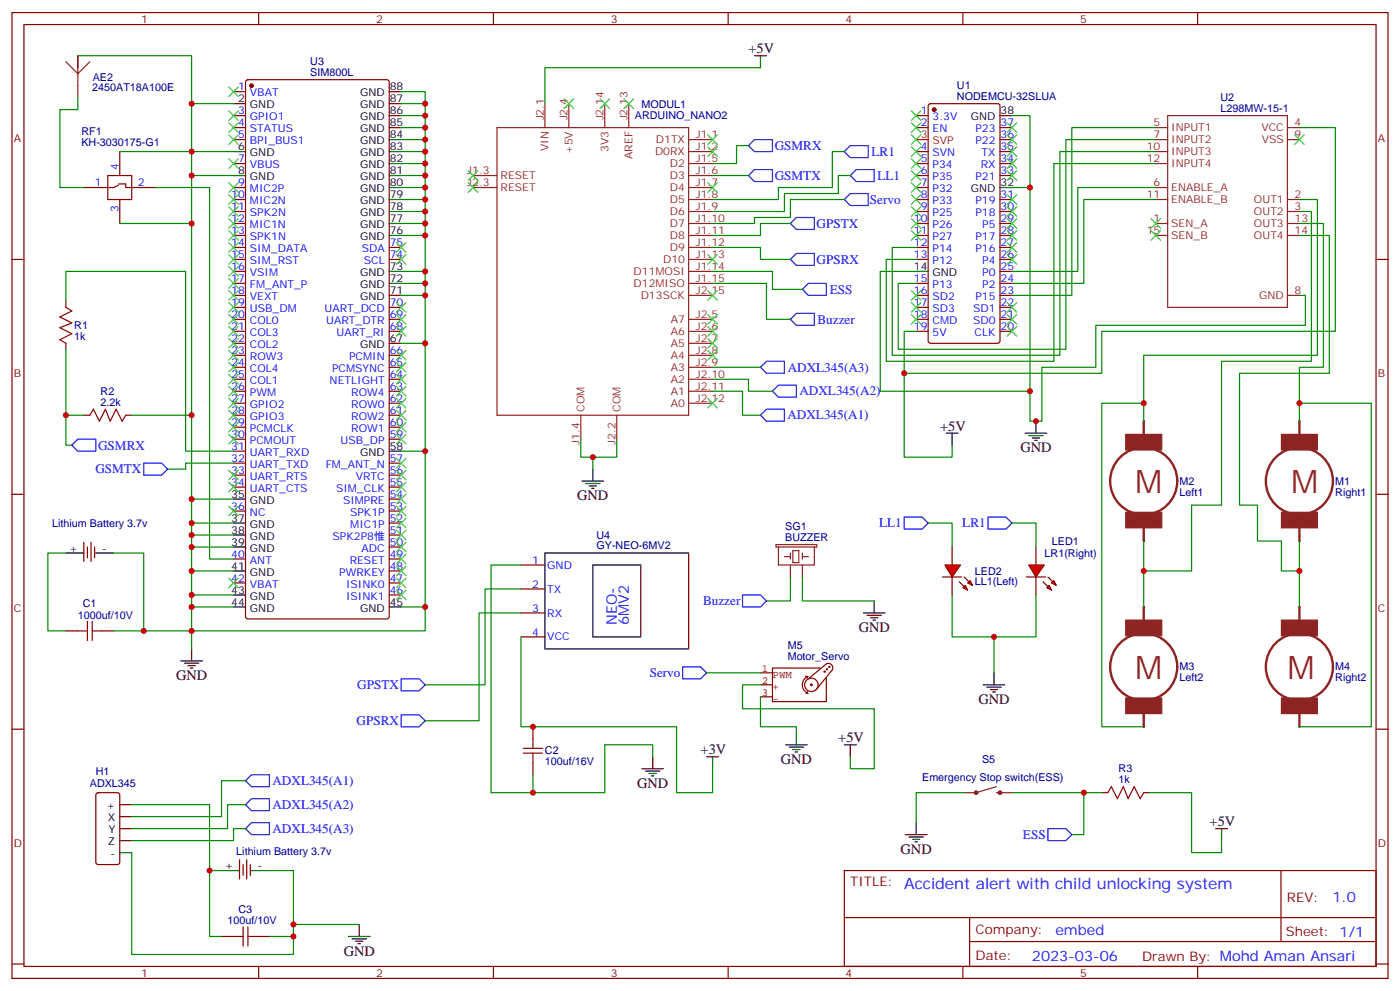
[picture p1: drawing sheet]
<svg xmlns="http://www.w3.org/2000/svg" width="412mm" height="292mm" viewBox="0 0 412 292" stroke-linecap="round" stroke-linejoin="round" font-family="sans-serif">
<g fill="none" stroke="#870000" stroke-width=".35">
<path d="M3.5 3.7h405.4v284.3h-405.4zM7.1 7.2h398.2v277.3h-398.2zM76.2 3.7v3.5M145.3 3.7v3.5M214.5 3.7v3.5M283.6 3.7v3.5M352.8 3.7v3.5M269.9 34h3.5M269.9 37.6h3.5M273.6 30.7l.5-.2h19.8l.6 .4 .1 69.5-.5 .6-20 .1-.6-.5-.1-69.4zM294.6 37.6h3.5M269.9 44.6h3.5"/>
<path d="M269.9 48.2h3.5M269.9 51.7h3.5M269.9 55.2h3.5M269.9 58.7h3.5M294.6 44.6h3.5M294.6 48.2h3.5M294.6 51.7h3.5M294.6 58.7h3.5M294.6 41.1h3.5M3.5 76.4h3.6M269.9 76.4h3.5M269.9 62.3h3.5"/>
<path d="M269.9 65.8h3.5M269.9 69.3h3.5M269.9 72.8h3.5M294.6 76.4h3.5M294.6 62.3h3.5M294.6 65.8h3.5M294.6 69.3h3.5M294.6 72.8h3.5M294.6 79.9h3.5M405.3 76.4h3.6M269.9 83.4h3.5M269.9 87h3.5"/>
<path d="M269.9 90.5h3.5M269.9 94h3.5M269.9 97.5h3.5M294.6 83.4h3.5M294.6 87h3.5M294.6 90.5h3.5M294.6 94h3.5M294.6 97.5h3.5M3.5 145.5h3.6M405.3 145.5h3.6M3.5 214.7h3.6M405.3 214.7h3.6"/>
<path d="M248.7 256.3h156.6v28.2h-156.6zM377.3 256.3v20.9M248.7 270.1h156.5M285.6 277.2h119.6M285.6 270.1v14.2M3.5 283.8h3.6M76.2 284.5v3.5M145.3 284.5v3.5M214.5 284.5v3.5M283.6 284.5v3.5M352.8 284.5v3.5M405.3 283.8h3.6"/>
</g>
<circle cx="275.2" cy="32.3" r=".53" fill="#870000" stroke="#870000" stroke-width=".35"/>
<path d="M269.9 41.1h3.5" fill="none" stroke="#f00" stroke-width=".35"/>
<path d="M294.6 34h3.5M294.6 55.2h3.5M269.9 79.9h3.5" fill="none" stroke="#000" stroke-width=".35"/>
<g fill="none" stroke="#8c2424" stroke-width=".35">
<path d="M340.4 37.6h3.6M344 34h35.2v56.5h-35.2zM379.2 37.6h3.6M340.4 48.2h3.6M340.4 58.7h3.6M340.4 44.6h3.6M340.4 41.1h3.6M340.4 55.2h3.6M379.2 58.7h3.6M379.2 41.1h3.6M340.4 69.3h3.6M340.4 65.8h3.6"/>
<path d="M379.2 69.3h3.6M379.2 65.8h3.6M379.2 62.3h3.6M379.2 87h3.6"/>
</g>
<circle cx="382.8" cy="141.6" r="9.9" fill="none" stroke="#8c2424" stroke-width=".71"/>
<g fill="#8c2424" stroke="#8c2424" stroke-width=".35">
<path d="M377.5 127.9h10.6v4.6h-10.6z"/>
<path d="M377.5 150.8h10.6v4.6h-10.6z"/>
</g>
<g fill="#8c2424">
<circle cx="382.8" cy="159.3" r=".18"/>
<circle cx="382.8" cy="124" r=".18"/>
</g>
<g fill="none" stroke="#8c2424" stroke-width=".71">
<path d="M382.8 124v7.1M382.8 152.2v7.1"/>
<circle cx="336.9" cy="141.6" r="9.9"/>
</g>
<g fill="#8c2424" stroke="#8c2424" stroke-width=".35">
<path d="M331.6 127.9h10.6v4.6h-10.6z"/>
<path d="M331.6 150.8h10.6v4.6h-10.6z"/>
</g>
<g fill="#8c2424">
<circle cx="336.9" cy="159.3" r=".18"/>
<circle cx="336.9" cy="124" r=".18"/>
</g>
<g fill="none" stroke="#8c2424" stroke-width=".71">
<path d="M336.9 124v7.1M336.9 152.2v7.1"/>
<circle cx="336.9" cy="196.3" r="9.9"/>
</g>
<g fill="#8c2424" stroke="#8c2424" stroke-width=".35">
<path d="M331.6 182.6h10.6v4.5h-10.6z"/>
<path d="M331.6 205.5h10.6v4.6h-10.6z"/>
</g>
<g fill="#8c2424">
<circle cx="336.9" cy="214" r=".18"/>
<circle cx="336.9" cy="178.7" r=".18"/>
</g>
<g fill="none" stroke="#8c2424" stroke-width=".71">
<path d="M336.9 178.7v7M336.9 206.9v7.1"/>
<circle cx="382.8" cy="196.3" r="9.9"/>
</g>
<g fill="#8c2424" stroke="#8c2424" stroke-width=".35">
<path d="M377.5 182.6h10.6v4.5h-10.6z"/>
<path d="M377.5 205.5h10.6v4.6h-10.6z"/>
</g>
<g fill="#8c2424">
<circle cx="382.8" cy="214" r=".18"/>
<circle cx="382.8" cy="178.7" r=".18"/>
</g>
<g fill="none" stroke="#8c2424" stroke-width=".71">
<path d="M382.8 178.7v7M382.8 206.9v7.1"/>
<circle cx="287.5" cy="233.4" r=".35"/>
<circle cx="294.6" cy="233.4" r=".35"/>
</g>
<g fill="none" stroke="#8c2424" stroke-width=".35">
<path d="M146.4 37.6h56.4v84.6h-56.4zM160.5 30.5v7.1M167.6 30.5v7.1M178.2 30.5v7.1M185.2 30.5v7.1M139.3 51.7h7.1M139.3 55.2h7.1M202.8 41.1h7.1M202.8 44.6h7.1M202.8 51.7h7.1M202.8 48.2h7.1M202.8 55.2h7.1"/>
<path d="M202.8 58.7h7.1M202.8 62.3h7.1M202.8 65.8h7.1M202.8 69.3h7.1M202.8 72.8h7.1M202.8 76.4h7.1M202.8 79.9h7.1M202.8 83.4h7.1M202.8 94h7.1M202.8 97.5h7.1M202.8 87h7.1M202.8 101.1h7.1"/>
<path d="M202.8 104.6h7.1M202.8 108.1h7.1M202.8 111.7h7.1M202.8 115.2h7.1M202.8 118.7h7.1M171.1 122.2v7.1M181.7 122.2v7.1M228.6 160.3h12v.7h-12zM229.3 161v5.3h10.6v-5.3M231.1 163.9h1.7M232.8 162.8v1.8M232.8 166.3v3.6"/>
<path d="M233.5 162.1h1.8v3.5h-1.8zM236.4 163.9h1.7M236.4 162.8v1.8M236.4 166.3v3.6M293.5 231.6l-6 1.8h-3.5M293.5 233.4h4.6"/>
</g>
<g fill="none" stroke="#870000" stroke-width=".35">
<path d="M68.8 27h3.5M68.8 34h3.5M68.8 37.6h3.5M72.6 23.7l.4-.2h40.9l.7 .4 .1 157.6-.5 .7h-41.2l-.6-.5-.1-157.5zM68.8 41.1h3.5M68.8 48.2h3.5M68.8 55.2h3.5M68.8 58.7h3.5M68.8 62.3h3.5M68.8 65.8h3.5M68.8 69.3h3.5M68.8 72.8h3.5"/>
<path d="M68.8 76.4h3.5M68.8 79.9h3.5M114.7 72.8h3.5M114.7 76.4h3.5M68.8 83.4h3.5M68.8 87h3.5M68.8 90.5h3.5M68.8 94h3.5M68.8 97.5h3.5M114.7 90.5h3.5M114.7 94h3.5M114.7 97.5h3.5"/>
<path d="M68.8 101.1h3.5M68.8 104.6h3.5M68.8 108.1h3.5M68.8 111.7h3.5M68.8 115.2h3.5M68.8 118.7h3.5M114.7 104.6h3.5M114.7 108.1h3.5M114.7 111.7h3.5M114.7 115.2h3.5M114.7 118.7h3.5M68.8 122.2h3.5"/>
<path d="M68.8 125.8h3.5M68.8 129.3h3.5M68.8 132.8h3.5M68.8 136.3h3.5M68.8 139.9h3.5M114.7 122.2h3.5M114.7 125.8h3.5M114.7 129.3h3.5M114.7 136.3h3.5M114.7 139.9h3.5M68.8 143.4h3.5M68.8 150.5h3.5"/>
<path d="M114.7 143.4h3.5M114.7 150.5h3.5M114.7 157.5h3.5M114.7 154h3.5M114.7 146.9h3.5M68.8 164.6h3.5M68.8 171.6h3.5M114.7 164.6h3.5M114.7 171.6h3.5M114.7 175.2h3.5M114.7 168.1h3.5M114.7 161h3.5"/>
<path d="M153.5 166.3h7M153.5 173.4h7M153.5 180.4h7M153.5 187.5h7"/>
</g>
<circle cx="74.1" cy="25.2" r=".53" fill="#870000" stroke="#870000" stroke-width=".35"/>
<g fill="none" stroke="#000" stroke-width=".35">
<path d="M68.8 30.5h3.5M114.7 30.5h3.5M114.7 37.6h3.5M114.7 34h3.5M114.7 27h3.5M68.8 44.6h3.5M68.8 51.7h3.5M114.7 44.6h3.5M114.7 51.7h3.5M114.7 58.7h3.5M114.7 55.2h3.5M114.7 48.2h3.5"/>
<path d="M114.7 41.1h3.5M114.7 79.9h3.5M114.7 69.3h3.5M114.7 65.8h3.5M114.7 62.3h3.5M114.7 87h3.5M114.7 83.4h3.5M114.7 101.1h3.5M114.7 132.8h3.5M68.8 146.9h3.5M68.8 154h3.5M68.8 157.5h3.5"/>
<path d="M68.8 161h3.5M68.8 168.1h3.5M68.8 175.2h3.5M68.8 178.7h3.5M114.7 178.7h3.5M160.5 162.8h42.3v28.2h-42.3zM174.6 166.3h14.1v21.2h-14.1z"/>
</g>
<g fill="none" stroke="#850000" stroke-width=".35">
<path d="M224 198.1h3.5M237.2 199.1h.7M237.9 199.1l-.1 .6M238 199.1a2.68 2.68 0 0 0-1.7 2.5 2.68 2.68 0 0 0 1.7 2.5M238.1 199.8l5.3-4.4a1.31 1.31 0 0 1 1.5 .3 1.31 1.31 0 0 1 .3 1.5l-4.8 5.8M241.7 196.7h-14.2v9.9h15.9v-7.1M243.1 197.7l-.2-.1-.2 .1 .3 .1M243.8 197l-.2-.2-.2 .2 .3 .1M244.5 196.3l-.2-.2-.2 .2 .3 .1M224 201.6h3.5M224 205.1h3.5M237.4 204.1h.5"/>
<path d="M237.8 203.6l.1 .5M239.3 201.6l-.3-.2-.2 .2 .4 .2M241 201.6a1.98 1.98 0 0 0-2.9-1.7 1.98 1.98 0 0 0-.2 3.4 1.98 1.98 0 0 0 3.1-1.5"/>
</g>
<g fill="#f00" stroke="#870000" stroke-width=".35">
<path d="M303 166.3h4.6l-2.4 3.6z"/>
<path d="M302.3 169.9h5.7z"/>
</g>
<g fill="#870000" stroke="#870000" stroke-width=".35">
<path d="M308.7 169.9l1.4 1.4z"/>
<path d="M307.3 171.3l1.4 1.4z"/>
</g>
<g fill="#f00" stroke="#870000" stroke-width=".35">
<path d="M309.7 171.6l.7-.7 .7 1.4z"/>
<path d="M308.3 173l.7-.7 .7 1.4z"/>
</g>
<path d="M305.2 161v5.3M305.2 169.9v5.3" fill="none" stroke="#870000" stroke-width=".35"/>
<g fill="#f00" stroke="#870000" stroke-width=".35">
<path d="M278.3 166.3h4.6l-2.4 3.6z"/>
<path d="M277.6 169.9h5.7z"/>
</g>
<g fill="#870000" stroke="#870000" stroke-width=".35">
<path d="M284 169.9l1.4 1.4z"/>
<path d="M282.6 171.3l1.4 1.4z"/>
</g>
<g fill="#f00" stroke="#870000" stroke-width=".35">
<path d="M285 171.6l.8-.7 .7 1.4z"/>
<path d="M284.3 172.3l.7 1.4-1.4-.7z"/>
</g>
<g fill="none" stroke="#870000" stroke-width=".35">
<path d="M22.9 16.4v5.3M31.7 51.7h7.1v7h-7.1zM34.9 54.2h2.1v1h8.9M34.9 54.5l-1.4 .7h-8.8M35.3 44.6v7.1M35.3 58.7v7.1M19.4 88.7v1.8M19.4 101.1v1.7M24.7 122.2h1.8M37 122.2h1.8M24.7 159.6v5.7M26.8 159.6v5.7"/>
<path d="M25.8 161v3.2M27.9 161v3.2M280.5 161v5.3M280.5 169.9v5.3M19.4 185.7h3.5M30 185.7h3.5M157 214v3.5M28.5 233.6l.4-.2h5.7l.6 .4 .1 20-.5 .7h-5.9l-.6-.4-.1-20zM157 224.5v3.6M324.6 233.4h1.7M336.9 233.4h1.8M70.6 253.1v5.7"/>
<path d="M71.6 254.5v3.2M72.7 253.1v5.7M73.7 254.5v3.2M65.3 275.7h3.5M75.8 275.7h3.6"/>
</g>
<g fill="none" stroke="#008700" stroke-width=".35">
<path d="M22.9 16.4h33.5v14.1M224 19.9h-63.5v10.6M22.9 28.8v3.5h-5.3v22.9h7.1M68.8 30.5h-12.4v14.1h-21.1M118.2 27h7v158.7h-68.8v5.3M118.2 30.5h7M118.2 34h7M118.2 37.6h7M298.1 34h5.3v21.2h-5.3M340.4 37.6h-24.7v49.4h-17.6M382.8 37.6h10.5v59.9h-68.7v12.4h-58.3M45.9 55.2h15.8v109.4h7.1"/>
<path d="M56.4 51.7h12.4M68.8 44.6h-12.4v134.1M118.2 51.7h7M118.2 41.1h7M118.2 44.6h7M118.2 48.2h7M118.2 55.2h7M118.2 58.7h7M209.9 51.7h10.6M220.5 42.9h-3.5v5.3h-7.1M248.7 58.7h-15.9v5.3h-10.6v1.8h-12.3M248.7 44.6h-3.5v10.6h-15.9v3.5h-19.4"/>
<path d="M250.5 51.7h-3.6v5.3h-15.8v5.3h-21.2M303.4 55.2v68.8h3.5v-15.9h15.9v-12.3h61.7v-8.8h-1.7M340.4 55.2h-22.9v24.7h-19.4M340.4 58.7h-21.1v24.7h-21.2M340.4 41.1h-26.4v61.7h-49.4v-19.4h5.3M340.4 44.6h-28.2v60h-49.4v-31.8h7.1M340.4 48.2h-30v58.2h-49.3v-30h8.8M382.8 58.7h5.3v45.9h-51.2v14.1M35.3 65.8h21.1M118.2 62.3h7M118.2 65.8h7M118.2 69.3h7"/>
<path d="M118.2 79.9h7M209.9 72.8h14.1v3.6h8.8M209.9 79.9h17.6v5.3h8.9M232.8 65.8h-8.8v3.5h-14.1M269.9 79.9h-10.6v35.3h44.1M382.8 62.3h3.5v44.1h-26.5v42.3h-8.8v19.4h-14.1M382.8 65.8h7v42.3h-7v10.6M382.8 69.3h8.8v40.6h-26.5v38.8h5.3v10.6h7.1v8.8h5.3M19.4 88.7v-8.8h35.3v52.9h14.1M118.2 83.4h7M118.2 87h7M209.9 83.4h15.9v10.6h7"/>
<path d="M269.9 97.5h-3.6v37.1h14.2v-3.5M19.4 102.8v19.4h5.3M118.2 101.1h7M209.9 115.2h8.8v7h5.3M209.9 111.7h10.6v3.5h7M209.9 108.1h14.1M19.4 122.2v8.9h1.8M38.8 122.2h17.6M68.8 136.3h-14.1v1.8h-5.3M118.2 132.8h7M171.1 129.3v5.3h10.6v-5.3M174.6 134.6v3.5"/>
<path d="M336.9 124v-5.3h-12.3v95.3h12.3M382.8 124v-5.3h21.1v95.3h-21.1M56.4 146.9h12.4M56.4 154h12.4M56.4 157.5h12.4M273.4 154h7.1v7M298.1 154h7.1v7M336.9 159.3v19.4M382.8 159.3v19.4M19.4 162.8h-5.3v22.9h5.3M33.5 162.8h8.8v22.9h-8.8M56.4 161h12.4"/>
<path d="M56.4 168.1h12.4M56.4 175.2h12.4M68.8 178.7h-12.4v7h-14.1M118.2 178.7h7M153.5 166.3h-8.9v67.1h12.4M153.5 173.4h-10.6v28.2h-17.7M232.8 169.9v7h-7M236.4 169.9v7h21.1M280.5 175.2v12.3h24.7v-12.3M153.5 187.5v26.5h45.8v19.4h10.6v-7.1M153.5 180.4h-12.4v31.8h-15.9M208.1 198.1h15.9"/>
<path d="M292.8 187.5v10.6M224 201.6h-5.3v7.1h38.8v17.6h-7v-3.5M224 205.1v8.9h10.6v1.7M38.8 236.9h22.9v19.4M72.3 229.8h-7v10.6h-26.5M72.3 236.9h-5.3v7h-28.2M192.3 222.8v-3.5h-14.1v14.1h-21.2v-5.3M284 233.4h-14.1v8.8M298.1 233.4h26.5M319.3 233.4v12.3h-3.6M338.7 233.4h12.3v17.6h8.8v-3.5M38.8 251v30h47.6v-5.3"/>
<path d="M65.3 256.3h-3.6v19.4h3.6M72.3 243.9h-3.5v3.6h-30M79.4 256.3h7v19.4h-7M86.4 272.2h19.4"/>
</g>
<g fill="none" stroke="#000" stroke-width=".35">
<path d="M222.2 16.4h3.6M224 16.4v3.5M174.6 138.1v3.5M278.7 127.5h3.5M280.5 127.5v3.6M302 127.5h6.3M303 128.2h4.3M304.1 128.9h2.1M304.8 129.6h.7M305.2 124v3.5M171.4 141.6h6.4M172.5 142.3h4.2"/>
<path d="M173.6 143.1h2.1M174.3 143.8h.7M19.4 162.8h5.3M28.2 162.8h5.3M257.5 176.9v3.5M53.3 194.6h6.3M54.3 195.3h4.3M55.4 196h2.1M56.1 196.7h.7M56.4 191v3.6M254.4 180.4h6.3M255.4 181.2h4.2"/>
<path d="M256.5 181.9h2.1M257.2 182.6h.7M292.8 198.1v3.5M231.4 219.3h6.4M232.5 220h4.2M234.6 215.7v3.6M248.7 219.3h3.5M250.5 219.3v3.5M289.6 201.6h6.4M290.7 202.3h4.2M291.7 203h2.2M292.5 203.7h.7"/>
<path d="M35.3 236.9h3.5M189.1 226.3h6.3M190.1 227h4.3M191.2 227.7h2.1M191.9 228.4h.7M192.3 222.8v3.5M208.1 222.8h3.6M209.9 222.8v3.5M233.5 220.7h2.2M234.2 221.4h.7M35.3 251h3.5M35.3 247.5h3.5"/>
<path d="M35.3 243.9h3.5M35.3 240.4h3.5M65.3 256.3h5.3M74.1 256.3h5.3M266.7 245.7h6.3M267.8 246.4h4.2M268.8 247.1h2.1M269.5 247.8h.7M269.9 242.2v3.5M358.1 243.9h3.5M359.8 243.9v3.6M102.7 275.7h6.3"/>
<path d="M103.7 276.4h4.2M104.8 277.1h2.1M105.5 277.8h.7M105.8 272.2v3.5"/>
</g>
<g fill="none" stroke="#3c3" stroke-width=".35">
<path d="M67.4 25.6l2.8 2.8M67.4 32.6l2.8 2.9M67.4 36.2l2.8 2.8M67.4 39.7l2.8 2.8M70.2 25.6l-2.8 2.8M70.2 32.6l-2.8 2.9M70.2 36.2l-2.8 2.8M70.2 39.7l-2.8 2.8M166.2 29.1l2.8 2.8M169 29.1l-2.8 2.8M176.7 29.1l2.9 2.8M179.6 29.1l-2.9 2.8"/>
<path d="M183.8 29.1l2.8 2.8M186.6 29.1l-2.8 2.8M208.5 39.7l2.8 2.8M211.3 39.7l-2.8 2.8M268.5 32.6l2.8 2.9M268.5 36.2l2.8 2.8M268.5 39.7l2.8 2.8M271.3 39.7l-2.8 2.8M271.3 36.2l-2.8 2.8M271.3 32.6l-2.8 2.9M296.7 36.2l2.8 2.8M296.7 39.7l2.8 2.8"/>
<path d="M299.5 36.2l-2.8 2.8M299.5 39.7l-2.8 2.8M381.4 39.7l2.8 2.8M384.2 39.7l-2.8 2.8M67.4 46.7l2.8 2.9M67.4 53.8l2.8 2.8M67.4 57.3l2.8 2.8M70.2 46.7l-2.8 2.9M70.2 53.8l-2.8 2.8M70.2 57.3l-2.8 2.8M137.9 50.3l2.9 2.8M137.9 53.8l2.9 2.8"/>
<path d="M140.8 50.3l-2.9 2.8M140.8 53.8l-2.9 2.8M208.5 53.8l2.8 2.8M208.5 43.2l2.8 2.8M211.3 43.2l-2.8 2.8M211.3 53.8l-2.8 2.8M268.5 57.3l2.8 2.8M268.5 53.8l2.8 2.8M268.5 50.3l2.8 2.8M268.5 46.7l2.8 2.9M268.5 43.2l2.8 2.8M271.3 57.3l-2.8 2.8"/>
<path d="M271.3 53.8l-2.8 2.8M271.3 50.3l-2.8 2.8M271.3 46.7l-2.8 2.9M271.3 43.2l-2.8 2.8M296.7 43.2l2.8 2.8M296.7 46.7l2.8 2.9M296.7 50.3l2.8 2.8M296.7 57.3l2.8 2.8M299.5 43.2l-2.8 2.8M299.5 46.7l-2.8 2.9M299.5 50.3l-2.8 2.8M299.5 57.3l-2.8 2.8"/>
<path d="M67.4 60.9l2.8 2.8M67.4 78.5l2.8 2.8M67.4 75l2.8 2.8M67.4 71.4l2.8 2.9M67.4 67.9l2.8 2.8M67.4 64.4l2.8 2.8M70.2 60.9l-2.8 2.8M70.2 78.5l-2.8 2.8M70.2 75l-2.8 2.8M70.2 71.4l-2.8 2.9M70.2 67.9l-2.8 2.8M70.2 64.4l-2.8 2.8"/>
<path d="M116.8 71.4l2.8 2.9M116.8 75l2.8 2.8M119.6 71.4l-2.8 2.9M119.6 75l-2.8 2.8M208.5 75l2.8 2.8M211.3 75l-2.8 2.8M268.5 67.9l2.8 2.8M268.5 64.4l2.8 2.8M268.5 60.9l2.8 2.8M271.3 67.9l-2.8 2.8M271.3 64.4l-2.8 2.8M271.3 60.9l-2.8 2.8"/>
<path d="M296.7 60.9l2.8 2.8M296.7 64.4l2.8 2.8M296.7 67.9l2.8 2.8M296.7 71.4l2.8 2.9M296.7 75l2.8 2.8M299.5 60.9l-2.8 2.8M299.5 64.4l-2.8 2.8M299.5 67.9l-2.8 2.8M299.5 71.4l-2.8 2.9M299.5 75l-2.8 2.8M339 67.9l2.8 2.8M339 64.4l2.8 2.8"/>
<path d="M341.8 67.9l-2.8 2.8M341.8 64.4l-2.8 2.8M67.4 99.7l2.8 2.8M67.4 96.1l2.8 2.9M67.4 92.6l2.8 2.8M67.4 89.1l2.8 2.8M67.4 85.5l2.8 2.9M67.4 82l2.8 2.8M70.2 99.7l-2.8 2.8M70.2 96.1l-2.8 2.9M70.2 92.6l-2.8 2.8M70.2 89.1l-2.8 2.8"/>
<path d="M70.2 85.5l-2.8 2.9M70.2 82l-2.8 2.8M116.8 89.1l2.8 2.8M116.8 92.6l2.8 2.8M116.8 96.1l2.8 2.9M119.6 89.1l-2.8 2.8M119.6 92.6l-2.8 2.8M119.6 96.1l-2.8 2.9M208.5 85.5l2.8 2.9M208.5 92.6l2.8 2.8M208.5 96.1l2.8 2.9M208.5 99.7l2.8 2.8"/>
<path d="M211.3 99.7l-2.8 2.8M211.3 96.1l-2.8 2.9M211.3 85.5l-2.8 2.9M211.3 92.6l-2.8 2.8M268.5 92.6l2.8 2.8M268.5 89.1l2.8 2.8M268.5 85.5l2.8 2.9M271.3 85.5l-2.8 2.9M271.3 89.1l-2.8 2.8M271.3 92.6l-2.8 2.8M296.7 89.1l2.8 2.8M296.7 92.6l2.8 2.8"/>
<path d="M296.7 96.1l2.8 2.9M299.5 89.1l-2.8 2.8M299.5 92.6l-2.8 2.8M299.5 96.1l-2.8 2.9M67.4 117.3l2.8 2.8M67.4 113.8l2.8 2.8M67.4 110.2l2.8 2.9M67.4 106.7l2.8 2.8M67.4 103.2l2.8 2.8M70.2 117.3l-2.8 2.8M70.2 113.8l-2.8 2.8M70.2 110.2l-2.8 2.9"/>
<path d="M70.2 106.7l-2.8 2.8M70.2 103.2l-2.8 2.8M116.8 103.2l2.8 2.8M116.8 106.7l2.8 2.8M116.8 110.2l2.8 2.9M116.8 113.8l2.8 2.8M116.8 117.3l2.8 2.8M119.6 103.2l-2.8 2.8M119.6 106.7l-2.8 2.8M119.6 110.2l-2.8 2.9M119.6 113.8l-2.8 2.8M119.6 117.3l-2.8 2.8"/>
<path d="M208.5 103.2l2.8 2.8M208.5 117.3l2.8 2.8M211.3 103.2l-2.8 2.8M211.3 117.3l-2.8 2.8M67.4 138.5l2.8 2.8M67.4 127.9l2.8 2.8M67.4 124.4l2.8 2.8M67.4 120.8l2.8 2.8M70.2 120.8l-2.8 2.8M70.2 124.4l-2.8 2.8M70.2 138.5l-2.8 2.8M70.2 127.9l-2.8 2.8"/>
<path d="M116.8 120.8l2.8 2.8M116.8 124.4l2.8 2.8M116.8 127.9l2.8 2.8M116.8 134.9l2.8 2.9M116.8 138.5l2.8 2.8M119.6 120.8l-2.8 2.8M119.6 124.4l-2.8 2.8M119.6 127.9l-2.8 2.8M119.6 134.9l-2.8 2.9M119.6 138.5l-2.8 2.8M67.4 142l2.8 2.8M67.4 149l2.8 2.9"/>
<path d="M70.2 142l-2.8 2.8M70.2 149l-2.8 2.9M116.8 142l2.8 2.8M116.8 145.5l2.8 2.8M116.8 149l2.8 2.9M116.8 152.6l2.8 2.8M116.8 156.1l2.8 2.8M116.8 159.6l2.8 2.9M119.6 142l-2.8 2.8M119.6 145.5l-2.8 2.8M119.6 149l-2.8 2.9M119.6 152.6l-2.8 2.8"/>
<path d="M119.6 156.1l-2.8 2.8M119.6 159.6l-2.8 2.9M67.4 170.2l2.8 2.8M70.2 170.2l-2.8 2.8M116.8 163.2l2.8 2.8M116.8 166.7l2.8 2.8M116.8 170.2l2.8 2.8M116.8 173.7l2.8 2.9M119.6 163.2l-2.8 2.8M119.6 166.7l-2.8 2.8M119.6 170.2l-2.8 2.8M119.6 173.7l-2.8 2.9"/>
</g>
<g fill="none" stroke="#a10000" stroke-width=".35">
<path d="M19.4 90.5l1.8 1-3.6 1.8 3.6 1.8-3.6 1.4 3.6 1.7-3.6 1.8 1.8 1.1M26.5 122.2l1-1.7 1.8 3.5 1.7-3.5 1.5 3.5 1.7-3.5 1.8 3.5 1-1.8M22.9 185.7h2.9M25.8 182.9v5.7M27.2 185.7h2.8M27.2 182.9v5.7M157 217.5v2.8M154.2 221.7h5.6M154.2 220.3h5.6M157 221.7v2.8M326.3 233.4l1.1-1.8 1.7 3.5 1.8-3.5 1.4 3.5 1.8-3.5 1.7 3.5 1.1-1.7M68.8 275.7h2.8"/>
<path d="M71.6 272.9v5.6M73 275.7h2.8M73 272.9v5.6"/>
</g>
<g fill="none" stroke="#00f" stroke-width=".35">
<path d="M220.5 42.9l1.7-1.8h5.3v3.5h-5.3zM220.5 51.7l1.7-1.8h5.3v3.5h-5.3zM248.7 58.7l1.8-1.7h5.3v3.5h-5.3zM248.7 44.6l1.8-1.7h5.3v3.5h-5.3zM250.5 51.7l1.7-1.8h5.3v3.5h-5.3zM232.8 65.8l1.8-1.8h5.3v3.6h-5.3zM232.8 76.4l1.8-1.8h5.3v3.5h-5.3zM232.8 94l1.8-1.7h5.3v3.5h-5.3zM236.4 85.2l1.7-1.8h5.3v3.6h-5.3zM224 108.1l1.8-1.7h5.3v3.5h-5.3zM227.5 115.2l1.8-1.8h5.3v3.5h-5.3zM21.2 131.1l1.7-1.8h5.3v3.5h-5.3z"/>
<path d="M42.3 136.3h5.3l1.8 1.8-1.8 1.8h-5.3zM224 122.2l1.8-1.7h5.3v3.5h-5.3zM266.3 152.2h5.3l1.8 1.8-1.8 1.8h-5.3zM291 152.2h5.3l1.8 1.8-1.8 1.8h-5.3zM218.7 175.2h5.3l1.8 1.7-1.8 1.8h-5.3zM118.2 199.8h5.3l1.7 1.8-1.7 1.8h-5.3zM201.1 196.3h5.3l1.7 1.8-1.7 1.7h-5.3zM118.2 210.4h5.3l1.7 1.8-1.7 1.8h-5.3zM72.3 229.8l1.8-1.7h5.3v3.5h-5.3zM74.1 235.1h5.3v3.6h-5.3l-1.8-1.8zM72.3 243.9l1.8-1.7h5.3v3.5h-5.3zM308.7 243.9h5.3l1.7 1.8-1.7 1.8h-5.3z"/>
</g>
<path d="M19.4 18.2l3.5 3.5M26.5 18.2l-3.6 3.5M22.9 21.7v7.1" fill="none" stroke="#8c2424" stroke-width=".35"/>
<g fill="#c00">
<circle cx="336.9" cy="168.1" r=".88"/>
<circle cx="336.9" cy="118.7" r=".88"/>
<circle cx="382.8" cy="118.7" r=".88"/>
<circle cx="382.8" cy="168.1" r=".88"/>
<circle cx="303.4" cy="55.2" r=".88"/>
<circle cx="305.2" cy="124" r=".88"/>
<circle cx="266.3" cy="109.9" r=".88"/>
<circle cx="292.8" cy="187.5" r=".88"/>
<circle cx="303.4" cy="115.2" r=".88"/>
<circle cx="42.3" cy="185.7" r=".88"/>
<circle cx="56.4" cy="185.7" r=".88"/>
<circle cx="56.4" cy="178.7" r=".88"/>
<circle cx="56.4" cy="51.7" r=".88"/>
<circle cx="56.4" cy="146.9" r=".88"/>
<circle cx="56.4" cy="154" r=".88"/>
<circle cx="56.4" cy="157.5" r=".88"/>
<circle cx="56.4" cy="161" r=".88"/>
<circle cx="56.4" cy="168.1" r=".88"/>
<circle cx="56.4" cy="175.2" r=".88"/>
<circle cx="56.4" cy="44.6" r=".88"/>
<circle cx="125.2" cy="30.5" r=".88"/>
<circle cx="125.2" cy="34" r=".88"/>
<circle cx="125.2" cy="37.6" r=".88"/>
<circle cx="125.2" cy="41.1" r=".88"/>
<circle cx="125.2" cy="44.6" r=".88"/>
<circle cx="125.2" cy="48.2" r=".88"/>
<circle cx="125.2" cy="51.7" r=".88"/>
<circle cx="125.2" cy="55.2" r=".88"/>
<circle cx="125.2" cy="58.7" r=".88"/>
<circle cx="125.2" cy="62.3" r=".88"/>
<circle cx="125.2" cy="65.8" r=".88"/>
<circle cx="125.2" cy="69.3" r=".88"/>
<circle cx="125.2" cy="79.9" r=".88"/>
<circle cx="125.2" cy="83.4" r=".88"/>
<circle cx="125.2" cy="87" r=".88"/>
<circle cx="125.2" cy="101.1" r=".88"/>
<circle cx="125.2" cy="132.8" r=".88"/>
<circle cx="125.2" cy="178.7" r=".88"/>
<circle cx="56.4" cy="122.2" r=".88"/>
<circle cx="19.4" cy="122.2" r=".88"/>
<circle cx="56.4" cy="65.8" r=".88"/>
<circle cx="86.4" cy="275.7" r=".88"/>
<circle cx="86.4" cy="272.2" r=".88"/>
<circle cx="61.7" cy="256.3" r=".88"/>
<circle cx="157" cy="214" r=".88"/>
<circle cx="157" cy="233.4" r=".88"/>
<circle cx="319.3" cy="233.4" r=".88"/>
<circle cx="174.6" cy="134.6" r=".88"/>
<circle cx="56.4" cy="30.5" r=".88"/>
</g>
<g font-size="9.5" fill="#8d2323">
<text x="334.4" y="145.2">M</text>
<text x="380.3" y="145.2">M</text>
<text x="334.4" y="199.8">M</text>
<text x="379.2" y="199.8">M</text>
</g>
<text font-size="4.6" fill="#00f" x="266.3" y="261.6">Accident alert with child unlocking system</text>
<g font-size="4.2">
<text x="220.5" y="15.7">+5V</text>
<text x="276.9" y="126.8">+5V</text>
<text x="300.6" y="133.2">GND</text>
<text x="170" y="147.3">GND</text>
<text x="252.9" y="186.1">GND</text>
<text x="51.9" y="200.2">GND</text>
<text x="288.2" y="207.3">GND</text>
<text x="246.9" y="218.5">+5V</text>
<text x="206.4" y="222.1">+3V</text>
<text x="230" y="224.9">GND</text>
<text x="187.7" y="232">GND</text>
<text x="356.3" y="243.2">+5V</text>
<text x="265.3" y="251.4">GND</text>
<text x="101.2" y="281.3">GND</text>
</g>
<g font-size="4.2" fill="#00f">
<text x="181.7" y="184" transform="rotate(-90 181.7 184)">NEO-</text>
<text x="185.2" y="184" transform="rotate(-90 185.2 184)">6MV2</text>
<text x="392.5" y="265.6">1.0</text>
<text x="310.9" y="275.1">embed</text>
<text x="304" y="282.9">2023-03-06</text>
</g>
<g font-size="3.9" fill="#00f">
<text x="228.2" y="44.2">GSMRX</text>
<text x="256.7" y="45.9">LR1</text>
<text x="228.2" y="53">GSMTX</text>
<text x="258.5" y="53">LL1</text>
<text x="256.2" y="60">Servo</text>
<text x="240.6" y="67.1">GPSTX</text>
<text x="240.6" y="77.7">GPSRX</text>
<text x="244.5" y="86.5">ESS</text>
<text x="240.8" y="95.3">Buzzer</text>
<text x="232" y="109.5">ADXL345(A3)</text>
<text x="235.5" y="116.4">ADXL345(A2)</text>
<text x="232" y="123.4">ADXL345(A1)</text>
<text x="28.9" y="132.4">GSMRX</text>
<text x="28.1" y="139.4">GSMTX</text>
<text x="259" y="155.2">LL1</text>
<text x="283.5" y="155.2">LR1</text>
<text x="207.1" y="178.1">Buzzer</text>
<text x="105.3" y="202.8">GPSTX</text>
<text x="191.4" y="199.2">Servo</text>
<text x="105.1" y="213.4">GPSRX</text>
<text x="80.3" y="231">ADXL345(A1)</text>
<text x="80.3" y="238.1">ADXL345(A2)</text>
<text x="80.3" y="245.1">ADXL345(A3)</text>
<text x="301.3" y="246.9">ESS</text>
</g>
<g font-size="3.9" fill="#800">
<text x="250.5" y="260.9">TITLE:</text>
<text x="379.1" y="265.6">REV:</text>
<text x="287.4" y="275.1">Company:</text>
<text x="378.7" y="275.7">Sheet: 1/1</text>
<text x="287.4" y="282.8">Date:</text>
<text x="336.4" y="282.8">Drawn By: Mohd Aman Ansari</text>
</g>
<g font-size="3.2" fill="#800">
<text x="41.6" y="6.7">1</text>
<text x="110.8" y="6.7">2</text>
<text x="179.9" y="6.7">3</text>
<text x="249.1" y="6.7">4</text>
<text x="318.2" y="6.7">5</text>
<text x="4.1" y="41.8">A</text>
<text x="405.9" y="41.8">A</text>
<text x="4.1" y="110.9">B</text>
<text x="405.9" y="110.9">B</text>
<text x="4.1" y="180.1">C</text>
<text x="405.9" y="180.1">C</text>
<text x="4.1" y="249.2">D</text>
<text x="405.9" y="249.2">D</text>
<text x="41.6" y="287.5">1</text>
<text x="110.8" y="287.5">2</text>
<text x="179.9" y="287.5">3</text>
<text x="249.1" y="287.5">4</text>
<text x="318.2" y="287.5">5</text>
</g>
<g font-size="3.2" fill="#000080">
<text x="27.3" y="23.8">AE2</text>
<text x="91.4" y="22.4">SIM800L</text>
<text x="91.4" y="19.2">U3</text>
<text x="27.2" y="26.9">2450AT18A100E</text>
<text x="281.9" y="29.5">NODEMCU-32SLUA</text>
<text x="281.9" y="26.3">U1</text>
<text x="359.5" y="29.8">U2</text>
<text x="187" y="35.1">ARDUINO_NANO2</text>
<text x="188.9" y="31.7">MODUL1</text>
<text x="359.5" y="33">L298MW-15-1</text>
<text x="24" y="39.6">RF1</text>
<text x="24" y="42.9">KH-3030175-G1</text>
<text x="21.9" y="100">1k</text>
<text x="21.9" y="96.8">R1</text>
<text x="29.6" y="119.4">2.2k</text>
<text x="29.6" y="116.2">R2</text>
<text x="347.5" y="142.7">M2</text>
<text x="393.3" y="142.7">M1</text>
<text x="347.5" y="145.9">Left1</text>
<text x="393.3" y="145.9">Right1</text>
<text x="15.4" y="155">Lithium Battery 3.7v</text>
<text x="175.7" y="161.7">GY-NEO-6MV2</text>
<text x="175.7" y="158.6">U4</text>
<text x="231.3" y="159.3">BUZZER</text>
<text x="231.3" y="156.1">SG1</text>
<text x="309.9" y="160.4">LED1</text>
<text x="307.7" y="163.9">LR1(Right)</text>
<text x="287.2" y="172.3">LL1(Left)</text>
<text x="287.2" y="169.2">LED2</text>
<text x="24.4" y="178.7">C1</text>
<text x="22.9" y="182.2">1000uf/10V</text>
<text x="232" y="191">M5</text>
<text x="232" y="194.2">Motor_Servo</text>
<text x="347.5" y="197.4">M3</text>
<text x="393.3" y="197.4">M4</text>
<text x="347.5" y="200.6">Left2</text>
<text x="393.3" y="200.6">Right2</text>
<text x="160.5" y="225.2">100uf/16V</text>
<text x="160.5" y="222.1">C2</text>
<text x="289.3" y="224.5">S5</text>
<text x="329.5" y="227.4">R3</text>
<text x="26.5" y="231.6">ADXL345</text>
<text x="28.2" y="228.1">H1</text>
<text x="271.6" y="229.8">Emergency Stop switch(ESS)</text>
<text x="329.5" y="230.5">1k</text>
<text x="69.6" y="251.7">Lithium Battery 3.7v</text>
<text x="70.2" y="268.6">C3</text>
<text x="67" y="272.2">100uf/10V</text>
</g>
<g font-size="3.2" fill="#00f">
<text x="70.1" y="26.6">1</text>
<text x="73.6" y="28.4">VBAT</text>
<text x="70.1" y="33.7">3</text>
<text x="73.6" y="35.5">GPIO1</text>
<text x="271.2" y="33.7">1</text>
<text x="274.7" y="35.5">3.3V</text>
<text x="70.1" y="37.2">4</text>
<text x="70.1" y="40.7">5</text>
<text x="73.6" y="39">STATUS</text>
<text x="271.2" y="37.2">2</text>
<text x="274.7" y="39">EN</text>
<text x="287.3" y="39">P23</text>
<text x="294.7" y="40.7">36</text>
<text x="294.7" y="37.2">37</text>
<text x="70.1" y="47.8">7</text>
<text x="73.6" y="42.5">BPI_BUS1</text>
<text x="271.2" y="44.3">4</text>
<text x="271.2" y="47.8">5</text>
<text x="274.7" y="46">SVN</text>
<text x="287.3" y="42.5">P22</text>
<text x="289.1" y="46">TX</text>
<text x="294.7" y="47.8">34</text>
<text x="294.7" y="44.3">35</text>
<text x="34.9" y="49.9" transform="rotate(-90 34.9 49.9)">4</text>
<text x="73.6" y="49.6">VBUS</text>
<text x="271.2" y="51.3">6</text>
<text x="274.7" y="49.6">P34</text>
<text x="274.7" y="53.1">P35</text>
<text x="287.3" y="53.1">P21</text>
<text x="288.9" y="49.6">RX</text>
<text x="294.7" y="51.3">33</text>
<text x="28" y="54.9">1</text>
<text x="40.6" y="54.9">2</text>
<text x="68.1" y="58.4">10</text>
<text x="70.1" y="54.9">9</text>
<text x="73.6" y="56.6">MIC2P</text>
<text x="271.2" y="54.9">7</text>
<text x="271.2" y="58.4">8</text>
<text x="274.7" y="56.6">P32</text>
<text x="294.7" y="58.4">31</text>
<text x="34.9" y="62.5" transform="rotate(-90 34.9 62.5)">3</text>
<text x="68.1" y="61.9">11</text>
<text x="68.1" y="65.4">12</text>
<text x="73.6" y="60.1">MIC2N</text>
<text x="73.6" y="63.7">SPK2N</text>
<text x="269.2" y="65.4">10</text>
<text x="271.2" y="61.9">9</text>
<text x="274.7" y="60.1">P33</text>
<text x="274.7" y="63.7">P25</text>
<text x="287.3" y="63.7">P18</text>
<text x="287.3" y="60.1">P19</text>
<text x="294.7" y="65.4">29</text>
<text x="294.7" y="61.9">30</text>
<text x="68.1" y="69">13</text>
<text x="73.6" y="67.2">MIC1N</text>
<text x="73.6" y="70.7">SPK1N</text>
<text x="269.2" y="69">11</text>
<text x="274.7" y="67.2">P26</text>
<text x="274.7" y="70.7">P27</text>
<text x="287.3" y="70.7">P17</text>
<text x="289.3" y="67.2">P5</text>
<text x="294.7" y="69">28</text>
<text x="68.1" y="72.5">14</text>
<text x="68.1" y="76">15</text>
<text x="73.6" y="74.3">SIM_DATA</text>
<text x="73.6" y="77.8">SIM_RST</text>
<text x="106.6" y="74.3">SDA</text>
<text x="107.2" y="77.8">SCL</text>
<text x="114.8" y="76">74</text>
<text x="114.8" y="72.5">75</text>
<text x="269.2" y="72.5">12</text>
<text x="269.2" y="76">13</text>
<text x="274.7" y="74.3">P14</text>
<text x="274.7" y="77.8">P12</text>
<text x="287.3" y="74.3">P16</text>
<text x="289.3" y="77.8">P4</text>
<text x="294.7" y="76">26</text>
<text x="294.7" y="72.5">27</text>
<text x="68.1" y="79.6">16</text>
<text x="68.1" y="83.1">17</text>
<text x="73.6" y="81.3">VSIM</text>
<text x="269.2" y="83.1">15</text>
<text x="289.3" y="81.3">P0</text>
<text x="294.7" y="83.1">24</text>
<text x="294.7" y="79.6">25</text>
<text x="68.1" y="86.6">18</text>
<text x="73.6" y="84.8">FM_ANT_P</text>
<text x="73.6" y="88.4">VEXT</text>
<text x="269.2" y="86.6">16</text>
<text x="274.7" y="84.8">P13</text>
<text x="274.7" y="88.4">SD2</text>
<text x="287.3" y="88.4">P15</text>
<text x="289.3" y="84.8">P2</text>
<text x="294.7" y="86.6">23</text>
<text x="68.1" y="90.1">19</text>
<text x="68.1" y="93.7">20</text>
<text x="73.6" y="91.9">USB_DM</text>
<text x="73.6" y="95.4">COL0</text>
<text x="95.6" y="91.9">UART_DCD</text>
<text x="96.1" y="95.4">UART_DTR</text>
<text x="114.8" y="93.7">69</text>
<text x="114.8" y="90.1">70</text>
<text x="269.2" y="90.1">17</text>
<text x="269.2" y="93.7">18</text>
<text x="274.7" y="91.9">SD3</text>
<text x="274.7" y="95.4">CMD</text>
<text x="286.6" y="95.4">SD0</text>
<text x="286.6" y="91.9">SD1</text>
<text x="294.7" y="93.7">21</text>
<text x="294.7" y="90.1">22</text>
<text x="68.1" y="97.2">21</text>
<text x="68.1" y="100.7">22</text>
<text x="73.6" y="99">COL3</text>
<text x="99.1" y="99">UART_RI</text>
<text x="114.8" y="97.2">68</text>
<text x="269.2" y="97.2">19</text>
<text x="274.7" y="99">5V</text>
<text x="287.1" y="99">CLK</text>
<text x="294.7" y="97.2">20</text>
<text x="68.1" y="104.2">23</text>
<text x="68.1" y="107.8">24</text>
<text x="73.6" y="102.5">COL2</text>
<text x="73.6" y="106">ROW3</text>
<text x="102.8" y="106">PCMIN</text>
<text x="114.8" y="107.8">65</text>
<text x="114.8" y="104.2">66</text>
<text x="68.1" y="111.3">25</text>
<text x="73.6" y="109.5">COL4</text>
<text x="73.6" y="113.1">COL1</text>
<text x="97.1" y="113.1">NETLIGHT</text>
<text x="97.8" y="109.5">PCMSYNC</text>
<text x="114.8" y="111.3">64</text>
<text x="68.1" y="114.8">26</text>
<text x="68.1" y="118.4">27</text>
<text x="73.6" y="116.6">PWM</text>
<text x="103.5" y="116.6">ROW4</text>
<text x="114.8" y="118.4">62</text>
<text x="114.8" y="114.8">63</text>
<text x="68.1" y="121.9">28</text>
<text x="68.1" y="125.4">29</text>
<text x="73.6" y="120.1">GPIO2</text>
<text x="73.6" y="123.6">GPIO3</text>
<text x="103.5" y="123.6">ROW2</text>
<text x="103.5" y="120.1">ROW0</text>
<text x="114.8" y="125.4">60</text>
<text x="114.8" y="121.9">61</text>
<text x="68.1" y="128.9">30</text>
<text x="73.6" y="127.2">PCMCLK</text>
<text x="73.6" y="130.7">PCMOUT</text>
<text x="100.3" y="130.7">USB_DP</text>
<text x="103.5" y="127.2">ROW1</text>
<text x="114.8" y="128.9">59</text>
<text x="68.1" y="132.5">31</text>
<text x="68.1" y="136">32</text>
<text x="73.6" y="134.2">UART_RXD</text>
<text x="73.6" y="137.8">UART_TXD</text>
<text x="95.9" y="137.8">FM_ANT_N</text>
<text x="114.8" y="136">57</text>
<text x="68.1" y="139.5">33</text>
<text x="68.1" y="143.1">34</text>
<text x="73.6" y="141.3">UART_RTS</text>
<text x="104.8" y="141.3">VRTC</text>
<text x="114.8" y="143.1">55</text>
<text x="114.8" y="139.5">56</text>
<text x="73.6" y="144.8">UART_CTS</text>
<text x="99" y="144.8">SIM_CLK</text>
<text x="101" y="148.3">SIMPRE</text>
<text x="114.8" y="146.6">54</text>
<text x="68.1" y="150.1">36</text>
<text x="73.6" y="151.9">NC</text>
<text x="103.1" y="151.9">SPK1P</text>
<text x="103.2" y="155.4">MIC1P</text>
<text x="114.8" y="153.6">52</text>
<text x="114.8" y="150.1">53</text>
<text x="97.9" y="158.9">SPK2P8惟</text>
<text x="114.8" y="160.7">50</text>
<text x="114.8" y="157.2">51</text>
<text x="68.1" y="164.2">40</text>
<text x="73.6" y="166">ANT</text>
<text x="103" y="166">RESET</text>
<text x="106.5" y="162.5">ADC</text>
<text x="114.8" y="167.7">48</text>
<text x="114.8" y="164.2">49</text>
<text x="156.7" y="166">1</text>
<text x="161.2" y="167.4">GND</text>
<text x="68.1" y="171.3">42</text>
<text x="73.6" y="173">VBAT</text>
<text x="99.9" y="169.5">PWRKEY</text>
<text x="101.9" y="173">ISINK0</text>
<text x="114.8" y="171.3">47</text>
<text x="156.7" y="173">2</text>
<text x="101.9" y="176.6">ISINK1</text>
<text x="114.8" y="174.8">46</text>
<text x="161.2" y="174.4">TX</text>
<text x="156.7" y="180.1">3</text>
<text x="161.2" y="181.5">RX</text>
<text x="156.7" y="187.1">4</text>
<text x="161.2" y="188.6">VCC</text>
</g>
<g font-size="3.2">
<text x="106.1" y="28.4">GND</text>
<text x="114.8" y="26.6">88</text>
<text x="70.1" y="30.2">2</text>
<text x="73.6" y="31.9">GND</text>
<text x="106.1" y="35.5">GND</text>
<text x="106.1" y="31.9">GND</text>
<text x="114.8" y="33.7">86</text>
<text x="114.8" y="30.2">87</text>
<text x="286" y="35.5">GND</text>
<text x="294.7" y="33.7">38</text>
<text x="106.1" y="39">GND</text>
<text x="114.8" y="40.7">84</text>
<text x="114.8" y="37.2">85</text>
<text x="70.1" y="44.3">6</text>
<text x="73.6" y="46">GND</text>
<text x="106.1" y="46">GND</text>
<text x="106.1" y="42.5">GND</text>
<text x="114.8" y="47.8">82</text>
<text x="114.8" y="44.3">83</text>
<text x="70.1" y="51.3">8</text>
<text x="73.6" y="53.1">GND</text>
<text x="106.1" y="53.1">GND</text>
<text x="106.1" y="49.6">GND</text>
<text x="114.8" y="51.3">81</text>
<text x="106.1" y="56.6">GND</text>
<text x="114.8" y="58.4">79</text>
<text x="114.8" y="54.9">80</text>
<text x="286" y="56.6">GND</text>
<text x="294.7" y="54.9">32</text>
<text x="106.1" y="63.7">GND</text>
<text x="106.1" y="60.1">GND</text>
<text x="114.8" y="65.4">77</text>
<text x="114.8" y="61.9">78</text>
<text x="106.1" y="70.7">GND</text>
<text x="106.1" y="67.2">GND</text>
<text x="114.8" y="69">76</text>
<text x="106.1" y="81.3">GND</text>
<text x="114.8" y="83.1">72</text>
<text x="114.8" y="79.6">73</text>
<text x="269.2" y="79.6">14</text>
<text x="274.7" y="81.3">GND</text>
<text x="106.1" y="88.4">GND</text>
<text x="106.1" y="84.8">GND</text>
<text x="114.8" y="86.6">71</text>
<text x="114.8" y="100.7">67</text>
<text x="106.1" y="102.5">GND</text>
<text x="106.1" y="134.2">GND</text>
<text x="114.8" y="132.5">58</text>
<text x="68.1" y="146.6">35</text>
<text x="73.6" y="148.3">GND</text>
<text x="68.1" y="153.6">37</text>
<text x="73.6" y="155.4">GND</text>
<text x="68.1" y="157.2">38</text>
<text x="68.1" y="160.7">39</text>
<text x="73.6" y="158.9">GND</text>
<text x="20.3" y="162.5">+</text>
<text x="30" y="162.5">-</text>
<text x="68.1" y="167.7">41</text>
<text x="73.6" y="162.5">GND</text>
<text x="73.6" y="169.5">GND</text>
<text x="68.1" y="174.8">43</text>
<text x="68.1" y="178.3">44</text>
<text x="73.6" y="176.6">GND</text>
<text x="114.8" y="178.3">45</text>
<text x="73.6" y="180.1">GND</text>
<text x="106.1" y="180.1">GND</text>
<text x="31.4" y="238.3">+</text>
<text x="31.8" y="241.8">X</text>
<text x="32" y="245.4">Y</text>
<text x="31.8" y="248.9">Z</text>
<text x="32.5" y="252.4">-</text>
<text x="66.2" y="255.9">+</text>
<text x="75.8" y="255.9">-</text>
</g>
<g font-size="3.2" fill="#8d2323">
<text x="160.2" y="35.5" transform="rotate(-90 160.2 35.5)">J2.1</text>
<text x="167.2" y="35.5" transform="rotate(-90 167.2 35.5)">J2.4</text>
<text x="177.8" y="35.5" transform="rotate(-90 177.8 35.5)">J2.14</text>
<text x="184.9" y="35.5" transform="rotate(-90 184.9 35.5)">J2.13</text>
<text x="205" y="40.7">J1.1</text>
<text x="339.8" y="40.7">7</text>
<text x="339.8" y="37.2">5</text>
<text x="345" y="38.6">INPUT1</text>
<text x="371.6" y="38.6">VCC</text>
<text x="381.4" y="37.2">4</text>
<text x="381.4" y="40.7">9</text>
<text x="161.6" y="44.5" transform="rotate(-90 161.6 44.5)">VIN</text>
<text x="168.6" y="45.4" transform="rotate(-90 168.6 45.4)">+5V</text>
<text x="179.2" y="44.8" transform="rotate(-90 179.2 44.8)">3V3</text>
<text x="186.3" y="46.8" transform="rotate(-90 186.3 46.8)">AREF</text>
<text x="192.9" y="45.7">D0RX</text>
<text x="193.2" y="42.2">D1TX</text>
<text x="205" y="44.3">J1.2</text>
<text x="205" y="47.8">J1.5</text>
<text x="337.8" y="47.8">12</text>
<text x="337.8" y="44.3">10</text>
<text x="345" y="45.7">INPUT3</text>
<text x="345" y="42.2">INPUT2</text>
<text x="371.7" y="42.2">VSS</text>
<text x="137.7" y="51.3">J1.3</text>
<text x="147.5" y="52.7">RESET</text>
<text x="197.3" y="49.2">D2</text>
<text x="197.3" y="52.7">D3</text>
<text x="205" y="51.3">J1.6</text>
<text x="345" y="49.2">INPUT4</text>
<text x="137.7" y="54.9">J2.3</text>
<text x="147.5" y="56.3">RESET</text>
<text x="197.3" y="56.3">D4</text>
<text x="197.3" y="59.8">D5</text>
<text x="205" y="54.9">J1.7</text>
<text x="205" y="58.4">J1.8</text>
<text x="337.8" y="58.4">11</text>
<text x="339.8" y="54.9">6</text>
<text x="345" y="59.8">ENABLE_B</text>
<text x="345" y="56.3">ENABLE_A</text>
<text x="369.4" y="59.8">OUT1</text>
<text x="381.4" y="58.4">2</text>
<text x="197.3" y="63.3">D6</text>
<text x="205" y="61.9">J1.9</text>
<text x="205" y="65.4">J1.10</text>
<text x="339.8" y="65.4">1</text>
<text x="369.4" y="63.3">OUT2</text>
<text x="381.4" y="65.4">13</text>
<text x="381.4" y="61.9">3</text>
<text x="197.3" y="66.9">D7</text>
<text x="197.3" y="70.4">D8</text>
<text x="205" y="69">J1.11</text>
<text x="337.8" y="69">15</text>
<text x="345" y="70.4">SEN_B</text>
<text x="345" y="66.9">SEN_A</text>
<text x="369.4" y="70.4">OUT4</text>
<text x="369.4" y="66.9">OUT3</text>
<text x="381.4" y="69">14</text>
<text x="195.3" y="77.4">D10</text>
<text x="197.3" y="73.9">D9</text>
<text x="205" y="72.5">J1.12</text>
<text x="205" y="76">J1.13</text>
<text x="186.6" y="81">D11MOSI</text>
<text x="205" y="79.6">J1.14</text>
<text x="205" y="83.1">J1.15</text>
<text x="186.6" y="84.5">D12MISO</text>
<text x="188.7" y="88">D13SCK</text>
<text x="205" y="86.6">J2.15</text>
<text x="370.9" y="88">GND</text>
<text x="381.4" y="86.6">8</text>
<text x="197.6" y="95.1">A7</text>
<text x="205" y="93.7">J2.5</text>
<text x="197.6" y="98.6">A6</text>
<text x="205" y="97.2">J2.6</text>
<text x="205" y="100.7">J2.7</text>
<text x="197.6" y="102.1">A5</text>
<text x="197.6" y="105.7">A4</text>
<text x="205" y="104.2">J2.8</text>
<text x="205" y="107.8">J2.9</text>
<text x="197.6" y="109.2">A3</text>
<text x="197.6" y="112.7">A2</text>
<text x="205" y="111.3">J2.10</text>
<text x="197.6" y="116.2">A1</text>
<text x="197.6" y="119.8">A0</text>
<text x="205" y="114.8">J2.11</text>
<text x="205" y="118.4">J2.12</text>
<text x="172.2" y="121.2" transform="rotate(-90 172.2 121.2)">COM</text>
<text x="182.7" y="121.2" transform="rotate(-90 182.7 121.2)">COM</text>
<text x="170.7" y="131" transform="rotate(-90 170.7 131)">J1.4</text>
<text x="181.3" y="131" transform="rotate(-90 181.3 131)">J2.2</text>
</g>
<g font-size="3.2" fill="#f00">
<text x="271.2" y="40.7">3</text>
<text x="274.7" y="42.5">SVP</text>
</g>
<g font-size="3.2" fill="#840000">
<text x="224.4" y="197.7">1</text>
<text x="224.4" y="201.3">2</text>
<text x="227.6" y="199.6">PWM</text>
<text x="227.6" y="203.1">+</text>
<text x="224.4" y="204.8">3</text>
<text x="227.6" y="206.6">-</text>
</g>
</svg>
